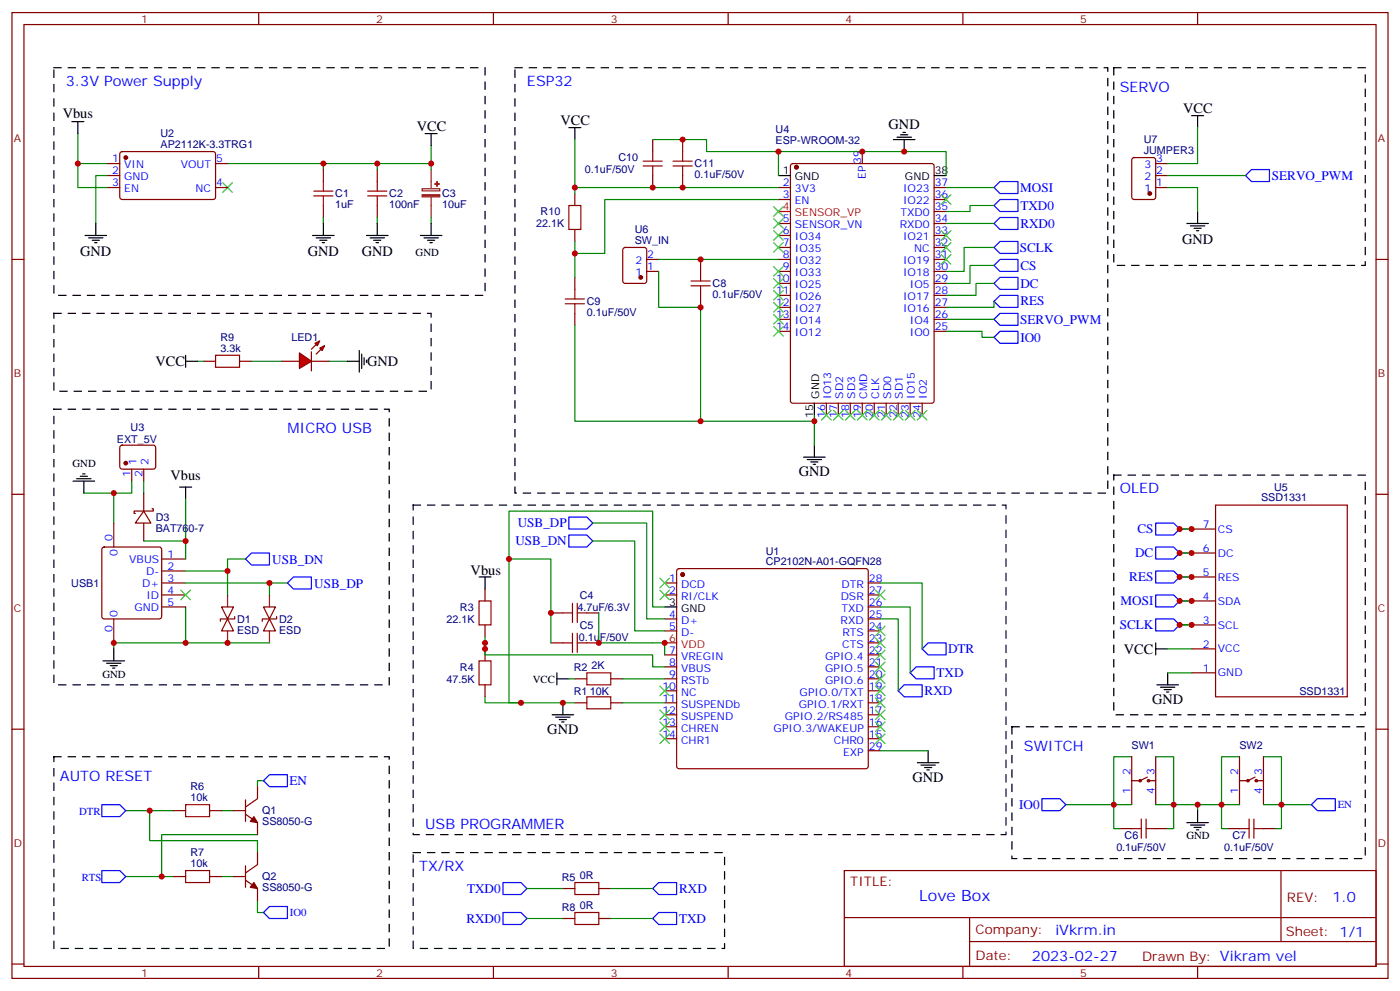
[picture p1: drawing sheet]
<svg xmlns="http://www.w3.org/2000/svg" width="412mm" height="292mm" viewBox="0 0 412 292" stroke-linecap="round" stroke-linejoin="round" font-family="sans-serif">
<g fill="none" stroke="#870000" stroke-width=".35">
<path d="M3.5 3.7h405.4v284.3h-405.4zM7.1 7.2h398.2v277.3h-398.2zM76.2 3.7v3.5M145.3 3.7v3.5M214.5 3.7v3.5M283.6 3.7v3.5M352.8 3.7v3.5M31.7 48.2h3.6M31.7 51.7h3.6M31.7 55.2h3.6M35.5 44.8l.5-.2 27.1 .1 .4 .6-.1 13-.6 .4h-27.1l-.4-.7v-12.7zM63.5 48.2h3.5"/>
<path d="M63.5 55.2h3.5M95.2 49.9v3.5M111.1 49.9v3.5M3.5 76.4h3.6M95.2 60.5v3.5M111.1 60.5v3.5M405.3 76.4h3.6M3.5 145.5h3.6M405.3 145.5h3.6M3.5 214.7h3.6M405.3 214.7h3.6M333.4 222.8v14.1"/>
<path d="M338 228.8l-2.2 1h-2.4M338 229.8h2.4M340.4 222.8v14.1M365.1 222.8v14.1M369.7 228.8l-2.1 1h-2.5M369.7 229.8h2.5M372.2 222.8v14.1M248.7 256.3h156.6v28.2h-156.6zM377.3 256.3v20.9M248.7 270.1h156.5M285.6 277.2h119.6M285.6 270.1v14.2"/>
<path d="M3.5 283.8h3.6M76.2 284.5v3.5M145.3 284.5v3.5M214.5 284.5v3.5M283.6 284.5v3.5M352.8 284.5v3.5M405.3 283.8h3.6"/>
<circle cx="335.8" cy="229.8" r=".35"/>
<circle cx="338.3" cy="229.8" r=".35"/>
<circle cx="367.6" cy="229.8" r=".35"/>
<circle cx="370.1" cy="229.8" r=".35"/>
</g>
<path d="M124.4 55.6h5.1v.6h-5.1zM127 49.9v5.7M127 58v6" fill="none" stroke="#8c2424" stroke-width=".35"/>
<g fill="#8c2424" stroke="#8c2424" stroke-width=".35">
<path d="M124.4 57.3h5.1v.7h-5.1z"/>
<path d="M128.1 54.2h1.4z"/>
<path d="M128.7 53.4l.1 1.5z"/>
</g>
<path d="M92.4 57.7h5.7M92.4 56.3h5.7M95.2 53.4v2.9M95.2 57.7v2.8M108.3 57.7h5.6M108.3 56.3h5.6M111.1 53.4v2.9M111.1 57.7v2.8" fill="none" stroke="#a10000" stroke-width=".35"/>
<g fill="none" stroke="#008700" stroke-width=".35">
<path d="M22.9 39.3v8.9h8.8M22.9 48.2v7h8.8M31.7 51.7h-3.5v14.1M67 48.2h60M95.2 48.2v1.7M111.1 48.2v1.7M127 42.9v7M314 236.9h19.4M333.4 222.8h-5.3v14.1M340.4 222.8h5.3v14.1M340.4 236.9h12.4M365.1 222.8h-5.3v14.1"/>
<path d="M365.1 236.9h-12.3v1.8M372.2 222.8h5.3v14.1M372.2 236.9h14.1"/>
</g>
<path d="M65.6 53.8l2.8 2.8M68.4 53.8l-2.8 2.8" fill="none" stroke="#3c3" stroke-width=".35"/>
<path d="M21.2 35.8h3.5M22.9 35.8v3.5M25 69.3h6.4M26.1 70h4.2M27.2 70.7h2.1M27.9 71.4h.7M28.2 65.8v3.5" fill="none" stroke="#000" stroke-width=".35"/>
<circle cx="37" cy="46.4" r=".53" fill="#870000" stroke="#870000" stroke-width=".35"/>
<g fill="#f00" stroke="#870000" stroke-width=".35">
<path d="M88.2 103.9l3.5 2.5-3.5 2.1z"/>
<path d="M91.7 103.5v5.7z"/>
</g>
<g fill="#870000" stroke="#870000" stroke-width=".35">
<path d="M91.7 102.8l1.4-1.4z"/>
<path d="M93.1 104.2l1.4-1.4z"/>
</g>
<g fill="#f00" stroke="#870000" stroke-width=".35">
<path d="M92.8 101.1l1.4-.7-.7 1.4z"/>
<path d="M94.2 102.5l1.4-.7-.7 1.4z"/>
</g>
<g fill="none" stroke="#870000" stroke-width=".35">
<path d="M169.3 57v3.5M192.3 41.1v3.5M192.3 51.7v3.5M201.1 41.1v3.5M201.1 51.7v3.5M229.3 55.2h3.5M229.3 58.7h3.5M233.1 48.4l.4-.2h41l.6 .4 .1 69.4-.5 .7h-41.2l-.6-.5-.1-69.3zM254 44.6v3.6M275.2 55.2h3.5M275.2 58.7h3.5M333.6 46.6l.5-.2h5.6l.7 .4v11.2l-.4 .7h-5.9l-.7-.4v-11.2z"/>
<path d="M340.4 55.2h3.6M340.4 51.7h3.6M340.4 48.2h3.6M169.3 67.6v3.5M183.7 73.1l.4-.3h5.7l.6 .5 .1 9.4-.5 .7h-5.9l-.6-.4-.1-9.4zM190.5 76.4h3.5M190.5 79.9h3.5M206.4 76.4v3.5M229.3 65.8h3.5M229.3 69.3h3.5M229.3 72.8h3.5M229.3 76.4h3.5"/>
<path d="M229.3 79.9h3.5M275.2 65.8h3.5M275.2 69.3h3.5M275.2 72.8h3.5M275.2 76.4h3.5M275.2 79.9h3.5M275.2 62.3h3.5M169.3 81.7v3.5M169.3 92.3v3.5M206.4 87v3.5M229.3 83.4h3.5M229.3 87h3.5"/>
<path d="M229.3 90.5h3.5M229.3 94h3.5M229.3 97.5h3.5M275.2 83.4h3.5M275.2 87h3.5M275.2 90.5h3.5M275.2 94h3.5M275.2 97.5h3.5M60 106.4h3.5M70.6 106.4h3.5M82.9 106.4h5.3M91.7 106.4h5.3"/>
<path d="M243.4 118.7v3.5M246.9 118.7v3.5M250.5 118.7v3.5M254 118.7v3.5M257.5 118.7v3.5M261.1 118.7v3.5M264.6 118.7v3.5M268.1 118.7v3.5M271.6 118.7v3.5M35.5 131.3l.5-.2h9.4l.5 .7-.1 5.9-.6 .4-9.5-.1-.4-.6v-5.6zM38.8 138.1v3.5M42.3 138.1v3.5"/>
<path d="M33.5 154v7M42.3 150.5l2.1 3.5h-4.5zM42.3 145.2v5.3M42.3 154v5.3M44.8 149.8h.4v.7h-5.7v.7h.4M351 155.8h7.1M30.2 161.2l.5-.2h16.2l.5 .2 .2 .5v19.8l-.2 .5-.5 .2h-16.2l-.5-.2-.2-.5v-19.8zM47.6 164.6h7.1M47.6 168.1h7.1M47.6 171.6h7.1M47.6 175.2h7.1M47.6 178.7h7.1"/>
<path d="M65.3 178.7h3.5l-1.8 3.5zM77.6 178.7h3.5l-1.7 3.5zM142.9 173.4v3.5M195.8 171.6h3.5M195.8 175.2h3.5M199.6 167.6l.4-.2h55.1l.5 .2 .2 .5v57.5l-.3 .5-.4 .2h-55.1l-.5-.2-.2-.5v-57.5zM255.8 171.6h3.5M255.8 175.2h3.5M255.8 178.7h3.5M351 176.9h7.1M351 169.9h7.1M351 162.8h7.1"/>
<path d="M33.5 182.2v7.1M67 182.2l1.8 3.5h-3.5zM69.1 181.5v.7h-4.2v.7M79.4 182.2l1.7 3.5h-3.5zM81.5 181.5v.7h-4.2v.7M142.9 184v3.5M142.9 191v3.6M162.3 189.3h3.5M162.3 180.4h3.5M169.3 199.8h3.6M172.9 189.3h3.5M172.9 180.4h3.5"/>
<path d="M179.9 199.8h3.5M195.8 182.2h3.5M195.8 185.7h3.5M195.8 192.8h3.5M195.8 196.3h3.5M195.8 199.8h3.5M255.8 182.2h3.5M255.8 185.7h3.5M255.8 192.8h3.5M255.8 196.3h3.5M255.8 199.8h3.5M255.8 189.3h3.5"/>
<path d="M351 198.1h7.1M351 191h7.1M351 184h7.1M142.9 201.6v3.5M169.3 206.9h3.6M179.9 206.9h3.5M195.8 203.4h3.5M195.8 206.9h3.5M195.8 210.4h3.5M195.8 214h3.5M195.8 217.5h3.5M255.8 203.4h3.5"/>
<path d="M255.8 206.9h3.5M255.8 210.4h3.5M255.8 214h3.5M255.8 217.5h3.5M51.2 238.7h3.5M61.7 238.7h3.6M68.8 238.7h3.5M72.3 239.7l3.5 2.5v3.5M72.3 235.5v6.3M75.8 231.6v3.5l-3.5 2.5M255.8 221h3.5M51.2 258.1h3.5"/>
<path d="M61.7 258.1h3.6M68.8 258.1h3.5M72.3 259.1l3.5 2.5v3.5M72.3 254.9v6.3M75.8 251v3.5l-3.5 2.5M329.8 243.9h3.6M340.4 243.9h3.6M361.6 243.9h3.5M372.2 243.9h3.5M165.8 261.6h3.5M165.8 270.4h3.5M176.4 261.6h3.5"/>
<path d="M176.4 270.4h3.5"/>
</g>
<g fill="none" stroke="#a10000" stroke-width=".35">
<path d="M189.4 47.4h5.7M189.4 48.9h5.7M192.3 44.6v2.8M192.3 48.9v2.8M198.3 47.4h5.6M198.3 48.9h5.6M201.1 44.6v2.8M201.1 48.9v2.8M167.6 60.5h3.5v7.1h-3.5zM206.4 79.9v2.8M166.5 88h5.7M166.5 89.4h5.7"/>
<path d="M169.3 85.2v2.8M169.3 89.4v2.9M203.6 82.7h5.6M203.6 84.1h5.6M206.4 84.1v2.9M63.5 104.6h7.1v3.5h-7.1zM141.1 176.9h3.5v7.1h-3.5zM168.6 177.6v5.7M170 177.6v5.7M141.1 194.6h3.5v7h-3.5zM165.8 180.4h2.8M165.8 189.3h2.8"/>
<path d="M168.6 186.4v5.7M170 186.4v5.7M170 180.4h2.9M170 189.3h2.9M172.9 198.1h7v3.5h-7zM172.9 205.1h7v3.6h-7zM54.7 236.9h7v3.5h-7zM54.7 256.3h7v3.5h-7zM169.3 259.8h7.1v3.5h-7.1zM333.4 243.9h2.8M336.2 241.1v5.7M337.6 241.1v5.7"/>
<path d="M337.6 243.9h2.8M365.1 243.9h2.8M367.9 241.1v5.7M369.4 243.9h2.8M369.4 241.1v5.7M169.3 268.6h7.1v3.6h-7.1z"/>
</g>
<g fill="none" stroke="#008700" stroke-width=".35">
<path d="M352.8 37.6v10.6h-8.8M169.3 41.1v14.1M192.3 41.1h15.8v3.5h21.2M229.3 51.7v-7.1h49.4v7.1M229.3 58.7h-51.1v15.9h-8.9M229.3 55.2h-60v1.8M278.7 55.2h14.1M344 55.2h8.8v7.1M344 51.7h22.9M95.2 64v1.8M111.1 64v1.8M127 64v1.8"/>
<path d="M169.3 71.1v10.6M194 79.9v10.6h12.4v33.5h33.5M194 76.4h35.3M278.7 65.8h14.1M292.8 60.5h-7v1.8h-7.1M292.8 72.8h-8.8v7.1h-5.3M292.8 78.1h-7v5.3h-7.1M169.3 95.8v28.2h37.1M278.7 97.5h10.6v1.8h3.5M278.7 94h14.1M292.8 83.4h-5.3v3.6h-8.8M292.8 88.7v1.8h-14.1"/>
<path d="M58.2 106.4h1.8M74.1 106.4h8.8M97 106.4h5.3M239.9 122.2v8.9M24.7 145.2h8.8v8.8M38.8 141.6v3.6h-5.3M42.3 159.3h12.4M42.3 141.6v3.6M54.7 146.9v17.7M174.6 159.3h12.4v26.4h8.8M174.6 154h15.9v28.2h5.3M347.5 155.8h3.5"/>
<path d="M54.7 178.7v10.6h-21.2v1.7M54.7 168.1h12.3v7.1M54.7 171.6h24.7v3.6M72.3 164.6h-5.3v3.5M79.4 171.6h5.3M149.9 164.6h12.4v24.7M195.8 178.7h-3.5v-28.2h-42.4v56.4h3.6M259.3 171.6h12.3v19.4M259.3 178.7h8.8v19.4M347.5 162.8h3.5M347.5 169.9h3.5M347.5 176.9h3.5"/>
<path d="M54.7 189.3h24.7M142.9 189.3v3.5h49.4v3.5h3.5M142.9 187.5v3.5M167.6 199.8h1.7M176.4 180.4v8.9h19.4v3.5M183.4 199.8h12.4M259.3 182.2h5.3v21.2M344 198.1h7M344 191h7M347.5 184h3.5M142.9 205.1v1.8h26.4M183.4 206.9h12.4"/>
<path d="M37 238.7h14.2M44.1 238.7v8.8h31.7v3.5M65.3 238.7h3.5M77.6 229.8h-1.8v1.8M259.3 221h14.1M328.1 236.9v7h1.7M345.7 236.9v7h-1.7M359.8 236.9v7h1.8M377.5 236.9v7h-1.8M37 258.1h14.2M65.3 258.1h3.5M75.8 245.7h-28.2v12.4"/>
<path d="M75.8 265.1v3.5h1.8M155.2 261.6h10.6M155.2 270.4h10.6M179.9 261.6h12.4M179.9 270.4h12.4"/>
</g>
<g fill="none" stroke="#00f" stroke-width=".35">
<path d="M294.6 53.4h5.3v3.6h-5.3l-1.8-1.8zM366.9 51.7l1.8-1.8h5.2v3.5h-5.2zM292.8 60.5l1.8-1.8h5.3v3.6h-5.3zM292.8 78.1l1.8-1.7h5.3v3.5h-5.3zM294.6 64h5.3v3.6h-5.3l-1.8-1.8zM294.6 71.1h5.3v3.5h-5.3l-1.8-1.8zM292.8 83.4l1.8-1.7h5.3v3.5h-5.3zM292.8 94l1.8-1.7h5.3v3.5h-5.3zM292.8 99.3l1.8-1.8h5.3v3.6h-5.3zM294.6 87h5.3v3.5h-5.3l-1.8-1.8zM167.6 157.5h5.3l1.7 1.8-1.7 1.7h-5.3zM167.6 152.2h5.3l1.7 1.8-1.7 1.8h-5.3z"/>
<path d="M340.4 154h5.3l1.8 1.8-1.8 1.7h-5.3zM72.3 164.6l1.8-1.8h5.3v3.5h-5.3zM84.7 171.6l1.7-1.7h5.3v3.5h-5.3zM340.4 161h5.3l1.8 1.8-1.8 1.8h-5.3zM340.4 168.1h5.3l1.8 1.8-1.8 1.7h-5.3zM340.4 175.2h5.3l1.8 1.7-1.8 1.8h-5.3zM268.1 198.1l1.8-1.8h5.3v3.5h-5.3zM271.6 191l1.8-1.7h5.3v3.5h-5.3zM340.4 182.2h5.3l1.8 1.8-1.8 1.7h-5.3zM264.6 203.4l1.7-1.8h5.3v3.5h-5.3zM30 236.9h5.3l1.7 1.8-1.7 1.7h-5.3zM77.6 229.8l1.8-1.7h5.3v3.5h-5.3z"/>
<path d="M306.9 235.1h5.3l1.8 1.8-1.8 1.8h-5.3zM386.3 236.9l1.8-1.8h5.2v3.6h-5.2zM30 256.3h5.3l1.7 1.8-1.7 1.7h-5.3zM148.2 259.8h5.3l1.7 1.8-1.7 1.7h-5.3zM77.6 268.6l1.8-1.7h5.3v3.5h-5.3zM148.2 268.6h5.3l1.7 1.8-1.7 1.8h-5.3zM192.3 261.6l1.7-1.8h5.3v3.5h-5.3zM192.3 270.4l1.7-1.8h5.3v3.6h-5.3z"/>
</g>
<g fill="none" stroke="#000" stroke-width=".35">
<path d="M125.2 39.3h3.6M127 39.3v3.6M167.6 37.6h3.5M169.3 37.6v3.5M265.3 39.7h2.1M266 39h.7M351 34h3.5M352.8 34v3.6M229.3 51.7h3.5M263.2 41.1h6.3M264.2 40.4h4.3M266.3 41.1v3.5"/>
<path d="M275.2 51.7h3.5M92.1 69.3h6.3M93.1 70h4.3M94.2 70.7h2.1M94.9 71.4h.7M95.2 65.8v3.5M107.9 69.3h6.4M109 70h4.2M110.1 70.7h2.1M110.8 71.4h.7M111.1 65.8v3.5M123.8 69.3h6.4"/>
<path d="M124.9 70h4.2M125.9 70.7h2.2M126.6 71.4h.8M127 65.8v3.5M349.6 65.8h6.4M350.7 66.5h4.2M351.7 67.2h2.1M352.4 67.9h.7M352.8 62.3v3.5M54.7 106.4h3.5M54.7 104.6v3.5M102.3 106.4h3.5"/>
<path d="M105.8 103.2v6.3M106.5 104.2v4.3M107.2 105.3v2.1M107.9 106v.7M239.9 118.7v3.5M24.3 139.5h.7M236.7 134.6h6.4M237.8 135.3h4.2M238.8 136h2.1M239.5 136.7h.7M239.9 131.1v3.5M21.5 141.6h6.4"/>
<path d="M22.6 140.9h4.2M23.6 140.2h2.2M24.7 141.6v3.6M52.9 143.4h3.5M54.7 143.4v3.5M141.1 169.9h3.5M142.9 169.9v3.5M195.8 178.7h3.5M30.3 194.6h6.4M31.4 195.3h4.2M32.5 196h2.1M33.2 196.7h.7"/>
<path d="M33.5 191v3.6M164 199.8h3.6M164 198.1v3.5M340.4 191h3.6M340.4 189.3v3.5M344 198.1v3.5M162.6 210.4h6.4M163.7 211.1h4.2M164.7 211.8h2.2M165.5 212.5h.7M165.8 206.9v3.5M340.8 201.6h6.3"/>
<path d="M341.8 202.3h4.3M342.9 203h2.1M343.6 203.7h.7M270.2 224.5h6.4M271.3 225.2h4.2M272.3 226h2.2M273 226.7h.8M273.4 221v3.5M352.8 238.7v3.5M349.6 242.2h6.4M350.7 242.9h4.2M351.7 243.6h2.1"/>
<path d="M352.4 244.3h.7"/>
</g>
<g fill="none" stroke="#3c3" stroke-width=".35">
<path d="M277.3 57.3l2.8 2.8M280.1 57.3l-2.8 2.8M227.9 71.4l2.8 2.9M227.9 78.5l2.8 2.8M227.9 67.9l2.8 2.8M227.9 60.9l2.8 2.8M227.9 64.4l2.8 2.8M230.7 71.4l-2.8 2.9M230.7 78.5l-2.8 2.8M230.7 67.9l-2.8 2.8M230.7 60.9l-2.8 2.8M230.7 64.4l-2.8 2.8"/>
<path d="M277.3 67.9l2.8 2.8M277.3 71.4l2.8 2.9M277.3 75l2.8 2.8M280.1 67.9l-2.8 2.8M280.1 71.4l-2.8 2.9M280.1 75l-2.8 2.8M227.9 82l2.8 2.8M227.9 85.5l2.8 2.9M227.9 89.1l2.8 2.8M227.9 92.6l2.8 2.8M227.9 96.1l2.8 2.9M230.7 82l-2.8 2.8"/>
<path d="M230.7 85.5l-2.8 2.9M230.7 89.1l-2.8 2.8M230.7 92.6l-2.8 2.8M230.7 96.1l-2.8 2.9M242 120.8l2.8 2.8M244.8 120.8l-2.8 2.8M245.5 120.8l2.9 2.8M248.4 120.8l-2.9 2.8M249.1 120.8l2.8 2.8M251.9 120.8l-2.8 2.8M252.6 120.8l2.8 2.8M255.4 120.8l-2.8 2.8"/>
<path d="M256.1 120.8l2.8 2.8M258.9 120.8l-2.8 2.8M259.6 120.8l2.9 2.8M262.5 120.8l-2.9 2.8M263.2 120.8l2.8 2.8M266 120.8l-2.8 2.8M266.7 120.8l2.8 2.8M269.5 120.8l-2.8 2.8M270.2 120.8l2.8 2.8M273 120.8l-2.8 2.8M53.3 173.7l2.8 2.9M56.1 173.7l-2.8 2.9"/>
<path d="M194.4 170.2l2.8 2.8M194.4 173.7l2.8 2.9M197.2 170.2l-2.8 2.8M197.2 173.7l-2.8 2.9M257.9 173.7l2.8 2.9M260.7 173.7l-2.8 2.9M257.9 191.4l2.8 2.8M257.9 194.9l2.8 2.8M257.9 198.4l2.8 2.9M257.9 184.3l2.8 2.8M257.9 187.9l2.8 2.8M260.7 191.4l-2.8 2.8"/>
<path d="M260.7 194.9l-2.8 2.8M260.7 198.4l-2.8 2.9M260.7 184.3l-2.8 2.8M260.7 187.9l-2.8 2.8M194.4 216.1l2.8 2.8M194.4 212.5l2.8 2.9M194.4 209l2.8 2.8M194.4 202l2.8 2.8M197.2 216.1l-2.8 2.8M197.2 212.5l-2.8 2.9M197.2 209l-2.8 2.8M197.2 202l-2.8 2.8"/>
<path d="M257.9 202l2.8 2.8M257.9 205.5l2.8 2.8M257.9 209l2.8 2.8M257.9 212.5l2.8 2.9M257.9 216.1l2.8 2.8M260.7 202l-2.8 2.8M260.7 205.5l-2.8 2.8M260.7 209l-2.8 2.8M260.7 212.5l-2.8 2.9M260.7 216.1l-2.8 2.8"/>
</g>
<g fill="#870000" stroke="#870000" stroke-width=".35">
<path d="M74.8 240.4l1 1.8-2.1-.4z"/>
<path d="M74.8 259.8l1 1.8-2.1-.4z"/>
<circle cx="201.1" cy="169.2" r=".53"/>
<circle cx="37" cy="136.3" r=".53"/>
<circle cx="234.6" cy="49.2" r=".53"/>
<circle cx="188.7" cy="81.7" r=".53"/>
<circle cx="338.7" cy="57" r=".53"/>
</g>
<path d="M229.3 62.3h3.5M195.8 189.3h3.5" fill="none" stroke="#f00" stroke-width=".35"/>
<path d="M67 175.2v3.5M79.4 175.2v3.5M67 185.7v3.6M79.4 185.7v3.6" fill="none" stroke="#8c2424" stroke-width=".35"/>
<path d="M358.1 148.7h38.8v56.4h-38.8z" fill="none" stroke="#900" stroke-width=".35"/>
<path d="M15.9 19.9h127v67.1h-127zM151.7 19.9h174.6v125.3h-174.6zM328.1 19.9h74.1v58.2h-74.1zM15.9 92.3h111.1v22.9h-111.1zM15.9 120.5h98.8v81.1h-98.8zM328.1 139.9h74.1v70.5h-74.1zM121.7 148.7h174.6v97h-174.6zM298.1 214h104.1v38.8h-104.1zM15.9 222.8h98.8v56.4h-98.8zM121.7 251h91.7v28.2h-91.7z" fill="none" stroke="#000" stroke-width=".35" stroke-dasharray="2.1 2.1"/>
<g fill="#c00">
<circle cx="359.8" cy="236.9" r=".88"/>
<circle cx="377.5" cy="236.9" r=".88"/>
<circle cx="328.1" cy="236.9" r=".88"/>
<circle cx="345.7" cy="236.9" r=".88"/>
<circle cx="22.9" cy="48.2" r=".88"/>
<circle cx="95.3" cy="48.2" r=".88"/>
<circle cx="111.1" cy="48.2" r=".88"/>
<circle cx="127" cy="48.2" r=".88"/>
<circle cx="352.8" cy="236.9" r=".88"/>
<circle cx="44.1" cy="238.7" r=".88"/>
<circle cx="47.6" cy="258.1" r=".88"/>
<circle cx="33.5" cy="189.3" r=".88"/>
<circle cx="67" cy="189.3" r=".88"/>
<circle cx="54.7" cy="189.3" r=".88"/>
<circle cx="67" cy="168.1" r=".88"/>
<circle cx="79.4" cy="171.6" r=".88"/>
<circle cx="54.7" cy="159.3" r=".88"/>
<circle cx="33.5" cy="145.2" r=".88"/>
<circle cx="165.8" cy="206.9" r=".88"/>
<circle cx="195.8" cy="189.3" r=".88"/>
<circle cx="153.5" cy="206.9" r=".88"/>
<circle cx="149.9" cy="164.6" r=".88"/>
<circle cx="142.9" cy="189.3" r=".88"/>
<circle cx="266.3" cy="44.6" r=".88"/>
<circle cx="254" cy="44.6" r=".88"/>
<circle cx="206.4" cy="76.4" r=".88"/>
<circle cx="239.9" cy="124" r=".88"/>
<circle cx="206.4" cy="90.5" r=".88"/>
<circle cx="206.4" cy="124" r=".88"/>
<circle cx="169.3" cy="74.6" r=".88"/>
<circle cx="192.3" cy="55.2" r=".88"/>
<circle cx="201.1" cy="55.2" r=".88"/>
<circle cx="229.3" cy="44.6" r=".88"/>
<circle cx="201.1" cy="41.1" r=".88"/>
<circle cx="169.3" cy="55.2" r=".88"/>
<circle cx="142.9" cy="191" r=".88"/>
<circle cx="176.4" cy="189.3" r=".88"/>
<circle cx="162.3" cy="180.4" r=".88"/>
<circle cx="347.5" cy="176.9" r=".88"/>
<circle cx="347.5" cy="169.9" r=".88"/>
<circle cx="347.5" cy="162.8" r=".88"/>
<circle cx="347.5" cy="155.8" r=".88"/>
<circle cx="351" cy="155.8" r=".88"/>
<circle cx="351" cy="162.8" r=".88"/>
<circle cx="351" cy="169.9" r=".88"/>
<circle cx="351" cy="176.9" r=".88"/>
<circle cx="351" cy="184" r=".88"/>
<circle cx="347.5" cy="184" r=".88"/>
</g>
<text font-size="4.6" fill="#00f" x="270.8" y="265.3">Love Box</text>
<g font-size="4.2" fill="#00f">
<text x="19.4" y="25.2">3.3V Power Supply</text>
<text x="155.2" y="25.2">ESP32</text>
<text x="329.8" y="27">SERVO</text>
<text x="84.7" y="127.5">MICRO USB</text>
<text x="329.8" y="145.2">OLED</text>
<text x="301.6" y="221">SWITCH</text>
<text x="17.6" y="229.8">AUTO RESET</text>
<text x="125.2" y="243.9">USB PROGRAMMER</text>
<text x="123.5" y="256.3">TX/RX</text>
<text x="392.5" y="265.6">1.0</text>
<text x="310.9" y="275.1">iVkrm.in</text>
<text x="304" y="282.9">2023-02-27</text>
</g>
<g font-size="4.2">
<text x="18.5" y="34.6">Vbus</text>
<text x="348.5" y="33.3">VCC</text>
<text x="122.8" y="38.6">VCC</text>
<text x="165.1" y="36.9">VCC</text>
<text x="261.8" y="37.9">GND</text>
<text x="348.2" y="71.9">GND</text>
<text x="23.6" y="75.4">GND</text>
<text x="90.7" y="75.4">GND</text>
<text x="106.5" y="75.4">GND</text>
<text x="45.8" y="107.7">VCC</text>
<text x="108.1" y="107.8">GND</text>
<text x="50.2" y="141.3">Vbus</text>
<text x="235.3" y="140.2">GND</text>
<text x="138.6" y="169.2">Vbus</text>
<text x="331" y="192.4">VCC</text>
<text x="339.4" y="207.3">GND</text>
<text x="161.2" y="216.1">GND</text>
<text x="268.8" y="230.2">GND</text>
</g>
<g font-size="3.9" fill="#00f">
<text x="374.6" y="52.9">SERVO_PWM</text>
<text x="300.5" y="56.6">MOSI</text>
<text x="300.6" y="61.9">TXD0</text>
<text x="300.6" y="67.2">RXD0</text>
<text x="300.4" y="74.2">SCLK</text>
<text x="300.6" y="79.5">CS</text>
<text x="300.6" y="84.8">DC</text>
<text x="300.6" y="89.9">RES</text>
<text x="300.5" y="95.4">SERVO_PWM</text>
<text x="300.6" y="100.7">IO0</text>
<text x="152.5" y="155.2">USB_DP</text>
<text x="151.8" y="160.5">USB_DN</text>
<text x="335" y="157">CS</text>
<text x="80.2" y="165.9">USB_DN</text>
<text x="334.4" y="164.1">DC</text>
<text x="92.6" y="173">USB_DP</text>
<text x="332.7" y="171.1">RES</text>
<text x="330.1" y="178.2">MOSI</text>
<text x="329.9" y="185.2">SCLK</text>
<text x="279.3" y="192.2">DTR</text>
<text x="275.9" y="199.4">TXD</text>
<text x="272.3" y="204.6">RXD</text>
<text x="85.3" y="231.1">EN</text>
<text x="300.2" y="238.1">IO0</text>
<text x="137.6" y="262.8">TXD0</text>
<text x="200" y="262.8">RXD</text>
<text x="137.4" y="271.7">RXD0</text>
<text x="200" y="271.7">TXD</text>
</g>
<g font-size="3.9" fill="#800">
<text x="250.5" y="260.9">TITLE:</text>
<text x="379.1" y="265.6">REV:</text>
<text x="287.4" y="275.1">Company:</text>
<text x="378.7" y="275.7">Sheet: 1/1</text>
<text x="287.4" y="282.8">Date:</text>
<text x="336.4" y="282.8">Drawn By: Vikram vel</text>
</g>
<g font-size="3.2" fill="#800">
<text x="41.6" y="6.7">1</text>
<text x="110.8" y="6.7">2</text>
<text x="179.9" y="6.7">3</text>
<text x="249.1" y="6.7">4</text>
<text x="318.2" y="6.7">5</text>
<text x="4.1" y="41.8">A</text>
<text x="405.9" y="41.8">A</text>
<text x="4.1" y="110.9">B</text>
<text x="405.9" y="110.9">B</text>
<text x="4.1" y="180.1">C</text>
<text x="405.9" y="180.1">C</text>
<text x="4.1" y="249.2">D</text>
<text x="405.9" y="249.2">D</text>
<text x="41.6" y="287.5">1</text>
<text x="110.8" y="287.5">2</text>
<text x="179.9" y="287.5">3</text>
<text x="249.1" y="287.5">4</text>
<text x="318.2" y="287.5">5</text>
</g>
<g font-size="3.2" fill="#000080">
<text x="47.3" y="40.4">U2</text>
<text x="228.5" y="39.3">U4</text>
<text x="47.3" y="43.6">AP2112K-3.3TRG1</text>
<text x="182.2" y="47.5">C10</text>
<text x="228.5" y="42.4">ESP-WROOM-32</text>
<text x="336.9" y="45.3">JUMPER3</text>
<text x="336.9" y="42.2">U7</text>
<text x="172.3" y="51.1">0.1uF/50V</text>
<text x="204.6" y="52.5">0.1uF/50V</text>
<text x="204.6" y="49.3">C11</text>
<text x="98.8" y="58.1">C1</text>
<text x="114.7" y="58">C2</text>
<text x="130.2" y="58">C3</text>
<text x="98.8" y="61.3">1uF</text>
<text x="114.7" y="61.2">100nF</text>
<text x="130.2" y="61.2">10uF</text>
<text x="159.3" y="63.4">R10</text>
<text x="158" y="67">22.1K</text>
<text x="187" y="71.8">SW_IN</text>
<text x="187" y="68.6">U6</text>
<text x="172.9" y="89.9">C9</text>
<text x="209.9" y="87.8">0.1uF/50V</text>
<text x="209.9" y="84.6">C8</text>
<text x="172.9" y="93">0.1uF/50V</text>
<text x="64.9" y="100.3">R9</text>
<text x="85.8" y="100.4">LED1</text>
<text x="64.9" y="103.5">3.3k</text>
<text x="34.4" y="130.5">EXT_5V</text>
<text x="38.5" y="126.9">U3</text>
<text x="371.5" y="147.6">SSD1331</text>
<text x="375.3" y="144.6">U5</text>
<text x="45.9" y="153.4">D3</text>
<text x="45.9" y="156.5">BAT760-7</text>
<text x="225.6" y="166.3">CP2102N-A01-GQFN28</text>
<text x="225.6" y="163.4">U1</text>
<text x="21" y="172.9">USB1</text>
<text x="135.5" y="179.9">R3</text>
<text x="170.1" y="179.8">4.7uF/6.3V</text>
<text x="170.8" y="176.3">C4</text>
<text x="69.8" y="183.4">D1</text>
<text x="82.2" y="183.4">D2</text>
<text x="131.5" y="183.4">22.1K</text>
<text x="170.8" y="185.1">C5</text>
<text x="69.8" y="186.5">ESD</text>
<text x="82.2" y="186.5">ESD</text>
<text x="170.6" y="188.6">0.1uF/50V</text>
<text x="135.5" y="197.5">R4</text>
<text x="169" y="197.5">R2</text>
<text x="174.3" y="197">2K</text>
<text x="131.5" y="201">47.5K</text>
<text x="169" y="204.6">R1</text>
<text x="173.7" y="204.6">10K</text>
<text x="382.8" y="204.5">SSD1331</text>
<text x="333.3" y="220.4">SW1</text>
<text x="365.1" y="220.4">SW2</text>
<text x="56.1" y="232.7">R6</text>
<text x="56.1" y="235.8">10k</text>
<text x="77.3" y="239.8">Q1</text>
<text x="77.3" y="243">SS8050-G</text>
<text x="328.8" y="250.4">0.1uF/50V</text>
<text x="331.3" y="246.9">C6</text>
<text x="360.6" y="250.4">0.1uF/50V</text>
<text x="363" y="246.9">C7</text>
<text x="56.1" y="255.2">10k</text>
<text x="56.1" y="252.1">R7</text>
<text x="77.3" y="262.4">SS8050-G</text>
<text x="77.3" y="259.2">Q2</text>
<text x="165.5" y="259.2">R5</text>
<text x="170.8" y="258.8">0R</text>
<text x="165.5" y="268.1">R8</text>
<text x="170.8" y="267.6">0R</text>
</g>
<g font-size="3.2" fill="#00f">
<text x="33.1" y="47.8">1</text>
<text x="63.7" y="47.8">5</text>
<text x="340.6" y="47.8">3</text>
<text x="33.1" y="51.3">2</text>
<text x="36.6" y="49.6">VIN</text>
<text x="36.6" y="53.1">GND</text>
<text x="53.3" y="49.6">VOUT</text>
<text x="253.6" y="48.2" transform="rotate(-90 253.6 48.2)">39</text>
<text x="255.1" y="52.8" transform="rotate(-90 255.1 52.8)">EP</text>
<text x="337.1" y="53.1">2</text>
<text x="337.1" y="49.6">3</text>
<text x="340.6" y="51.3">2</text>
<text x="33.1" y="54.9">3</text>
<text x="36.6" y="56.6">EN</text>
<text x="57.6" y="56.6">NC</text>
<text x="63.7" y="54.9">4</text>
<text x="230.6" y="54.9">2</text>
<text x="230.6" y="58.4">3</text>
<text x="234.1" y="56.6">3V3</text>
<text x="266" y="56.6">IO23</text>
<text x="275.3" y="58.4">36</text>
<text x="275.3" y="54.9">37</text>
<text x="337.1" y="56.6">1</text>
<text x="340.6" y="54.9">1</text>
<text x="230.6" y="65.4">5</text>
<text x="234.1" y="60.1">EN</text>
<text x="265.3" y="63.7">TXD0</text>
<text x="266" y="60.1">IO22</text>
<text x="275.3" y="65.4">34</text>
<text x="275.3" y="61.9">35</text>
<text x="230.6" y="69">6</text>
<text x="234.1" y="67.2">SENSOR_VN</text>
<text x="234.1" y="70.7">IO34</text>
<text x="265" y="67.2">RXD0</text>
<text x="266" y="70.7">IO21</text>
<text x="275.3" y="69">33</text>
<text x="187.2" y="77.8">2</text>
<text x="190.7" y="76">2</text>
<text x="230.6" y="72.5">7</text>
<text x="230.6" y="76">8</text>
<text x="234.1" y="74.3">IO35</text>
<text x="234.1" y="77.8">IO32</text>
<text x="266" y="77.8">IO19</text>
<text x="269.3" y="74.3">NC</text>
<text x="275.3" y="76">31</text>
<text x="275.3" y="72.5">32</text>
<text x="187.2" y="81.3">1</text>
<text x="190.7" y="79.6">1</text>
<text x="228.6" y="83.1">10</text>
<text x="230.6" y="79.6">9</text>
<text x="234.1" y="81.3">IO33</text>
<text x="266" y="81.3">IO18</text>
<text x="275.3" y="83.1">29</text>
<text x="275.3" y="79.6">30</text>
<text x="228.6" y="86.6">11</text>
<text x="234.1" y="84.8">IO25</text>
<text x="234.1" y="88.4">IO26</text>
<text x="266" y="88.4">IO17</text>
<text x="268" y="84.8">IO5</text>
<text x="275.3" y="86.6">28</text>
<text x="228.6" y="90.1">12</text>
<text x="228.6" y="93.7">13</text>
<text x="234.1" y="91.9">IO27</text>
<text x="234.1" y="95.4">IO14</text>
<text x="266" y="91.9">IO16</text>
<text x="268" y="95.4">IO4</text>
<text x="275.3" y="93.7">26</text>
<text x="275.3" y="90.1">27</text>
<text x="228.6" y="97.2">14</text>
<text x="234.1" y="99">IO12</text>
<text x="268" y="99">IO0</text>
<text x="275.3" y="97.2">25</text>
<text x="244.8" y="117.4" transform="rotate(-90 244.8 117.4)">IO13</text>
<text x="248.4" y="117.4" transform="rotate(-90 248.4 117.4)">SD2</text>
<text x="251.9" y="117.4" transform="rotate(-90 251.9 117.4)">SD3</text>
<text x="255.4" y="117.4" transform="rotate(-90 255.4 117.4)">CMD</text>
<text x="258.9" y="117.4" transform="rotate(-90 258.9 117.4)">CLK</text>
<text x="262.5" y="117.4" transform="rotate(-90 262.5 117.4)">SD0</text>
<text x="266" y="117.4" transform="rotate(-90 266 117.4)">SD1</text>
<text x="269.5" y="117.4" transform="rotate(-90 269.5 117.4)">IO15</text>
<text x="273" y="117.4" transform="rotate(-90 273 117.4)">IO2</text>
<text x="243.1" y="122.9" transform="rotate(-90 243.1 122.9)">16</text>
<text x="246.6" y="122.9" transform="rotate(-90 246.6 122.9)">17</text>
<text x="250.1" y="122.9" transform="rotate(-90 250.1 122.9)">18</text>
<text x="253.6" y="122.9" transform="rotate(-90 253.6 122.9)">19</text>
<text x="257.2" y="122.9" transform="rotate(-90 257.2 122.9)">20</text>
<text x="260.7" y="122.9" transform="rotate(-90 260.7 122.9)">21</text>
<text x="264.2" y="122.9" transform="rotate(-90 264.2 122.9)">22</text>
<text x="267.8" y="122.9" transform="rotate(-90 267.8 122.9)">23</text>
<text x="271.3" y="122.9" transform="rotate(-90 271.3 122.9)">24</text>
<text x="40.2" y="136.8" transform="rotate(-90 40.2 136.8)">1</text>
<text x="43.7" y="136.8" transform="rotate(-90 43.7 136.8)">2</text>
<text x="38.5" y="140.3" transform="rotate(-90 38.5 140.3)">1</text>
<text x="42" y="140.3" transform="rotate(-90 42 140.3)">2</text>
<text x="354.3" y="155.4">7</text>
<text x="33.2" y="159.3" transform="rotate(-90 33.2 159.3)">0</text>
<text x="358.8" y="156.8">CS</text>
<text x="34.6" y="163.8" transform="rotate(-90 34.6 163.8)">0</text>
<text x="38.1" y="165.6">VBUS</text>
<text x="49.4" y="164.2">1</text>
<text x="49.4" y="167.7">2</text>
<text x="354.3" y="162.5">6</text>
<text x="358.8" y="163.9">DC</text>
<text x="41.9" y="172.7">D+</text>
<text x="43" y="169.2">D-</text>
<text x="49.4" y="171.3">3</text>
<text x="197.1" y="171.3">1</text>
<text x="200.6" y="173">DCD</text>
<text x="247.9" y="173">DTR</text>
<text x="255.9" y="171.3">28</text>
<text x="354.3" y="169.5">5</text>
<text x="358.8" y="170.9">RES</text>
<text x="39.6" y="179.7">GND</text>
<text x="43.1" y="176.2">ID</text>
<text x="49.4" y="174.8">4</text>
<text x="49.4" y="178.3">5</text>
<text x="197.1" y="174.8">2</text>
<text x="200.6" y="176.6">RI/CLK</text>
<text x="247.6" y="176.6">DSR</text>
<text x="255.9" y="178.3">26</text>
<text x="255.9" y="174.8">27</text>
<text x="354.3" y="176.6">4</text>
<text x="358.8" y="178">SDA</text>
<text x="33.2" y="186" transform="rotate(-90 33.2 186)">0</text>
<text x="34.6" y="181.5" transform="rotate(-90 34.6 181.5)">0</text>
<text x="197.1" y="181.9">4</text>
<text x="197.1" y="185.4">5</text>
<text x="200.6" y="183.6">D+</text>
<text x="247.6" y="183.6">RXD</text>
<text x="247.9" y="180.1">TXD</text>
<text x="255.9" y="185.4">24</text>
<text x="255.9" y="181.9">25</text>
<text x="354.3" y="183.6">3</text>
<text x="358.8" y="185">SCL</text>
<text x="200.6" y="187.1">D-</text>
<text x="248.1" y="190.7">CTS</text>
<text x="248.1" y="187.1">RTS</text>
<text x="255.9" y="188.9">23</text>
<text x="354.3" y="190.7">2</text>
<text x="197.1" y="192.4">7</text>
<text x="197.1" y="196">8</text>
<text x="200.6" y="194.2">VREGIN</text>
<text x="200.6" y="197.7">VBUS</text>
<text x="243.1" y="197.7">GPIO.5</text>
<text x="243.1" y="194.2">GPIO.4</text>
<text x="255.9" y="196">21</text>
<text x="255.9" y="192.4">22</text>
<text x="354.3" y="197.7">1</text>
<text x="358.8" y="192.1">VCC</text>
<text x="195.1" y="203">10</text>
<text x="197.1" y="199.5">9</text>
<text x="200.6" y="201.3">RSTb</text>
<text x="243.1" y="201.3">GPIO.6</text>
<text x="255.9" y="203">19</text>
<text x="255.9" y="199.5">20</text>
<text x="358.8" y="199.1">GND</text>
<text x="195.1" y="206.6">11</text>
<text x="200.6" y="204.8">NC</text>
<text x="200.6" y="208.3">SUSPENDb</text>
<text x="235.3" y="208.3">GPIO.1/RXT</text>
<text x="235.6" y="204.8">GPIO.0/TXT</text>
<text x="255.9" y="206.6">18</text>
<text x="195.1" y="210.1">12</text>
<text x="195.1" y="213.6">13</text>
<text x="200.6" y="211.8">SUSPEND</text>
<text x="200.6" y="215.4">CHREN</text>
<text x="227.9" y="215.4">GPIO.3/WAKEUP</text>
<text x="231.2" y="211.8">GPIO.2/RS485</text>
<text x="255.9" y="213.6">16</text>
<text x="255.9" y="210.1">17</text>
<text x="195.1" y="217.1">14</text>
<text x="200.6" y="218.9">CHR1</text>
<text x="245.6" y="218.9">CHR0</text>
<text x="255.9" y="217.1">15</text>
<text x="255.9" y="220.7">29</text>
<text x="248.4" y="222.4">EXP</text>
<text x="333" y="233.6" transform="rotate(-90 333 233.6)">1</text>
<text x="333" y="228.1" transform="rotate(-90 333 228.1)">2</text>
<text x="340.1" y="233.6" transform="rotate(-90 340.1 233.6)">4</text>
<text x="340.1" y="228.1" transform="rotate(-90 340.1 228.1)">3</text>
<text x="364.8" y="233.6" transform="rotate(-90 364.8 233.6)">1</text>
<text x="364.8" y="228.1" transform="rotate(-90 364.8 228.1)">2</text>
<text x="371.8" y="233.6" transform="rotate(-90 371.8 233.6)">4</text>
<text x="371.8" y="228.1" transform="rotate(-90 371.8 228.1)">3</text>
<text x="23.3" y="239.8">DTR</text>
<text x="394" y="238">EN</text>
<text x="24.1" y="259.2">RTS</text>
<text x="85.4" y="269.7">IO0</text>
</g>
<g font-size="3.2">
<text x="230.6" y="51.3">1</text>
<text x="234.1" y="53.1">GND</text>
<text x="266.6" y="53.1">GND</text>
<text x="275.3" y="51.3">38</text>
<text x="122.4" y="75.4">GND</text>
<text x="241.3" y="117.4" transform="rotate(-90 241.3 117.4)">GND</text>
<text x="239.5" y="122.9" transform="rotate(-90 239.5 122.9)">15</text>
<text x="21.4" y="137.4">GND</text>
<text x="197.1" y="178.3">3</text>
<text x="200.6" y="180.1">GND</text>
<text x="30.2" y="199.6">GND</text>
<text x="157" y="201">VCC</text>
<text x="349.5" y="247.1">GND</text>
</g>
<g font-size="3.2" fill="#f00">
<text x="230.6" y="61.9">4</text>
<text x="234.1" y="63.7">SENSOR_VP</text>
<text x="197.1" y="188.9">6</text>
<text x="200.6" y="190.7">VDD</text>
</g>
</svg>
